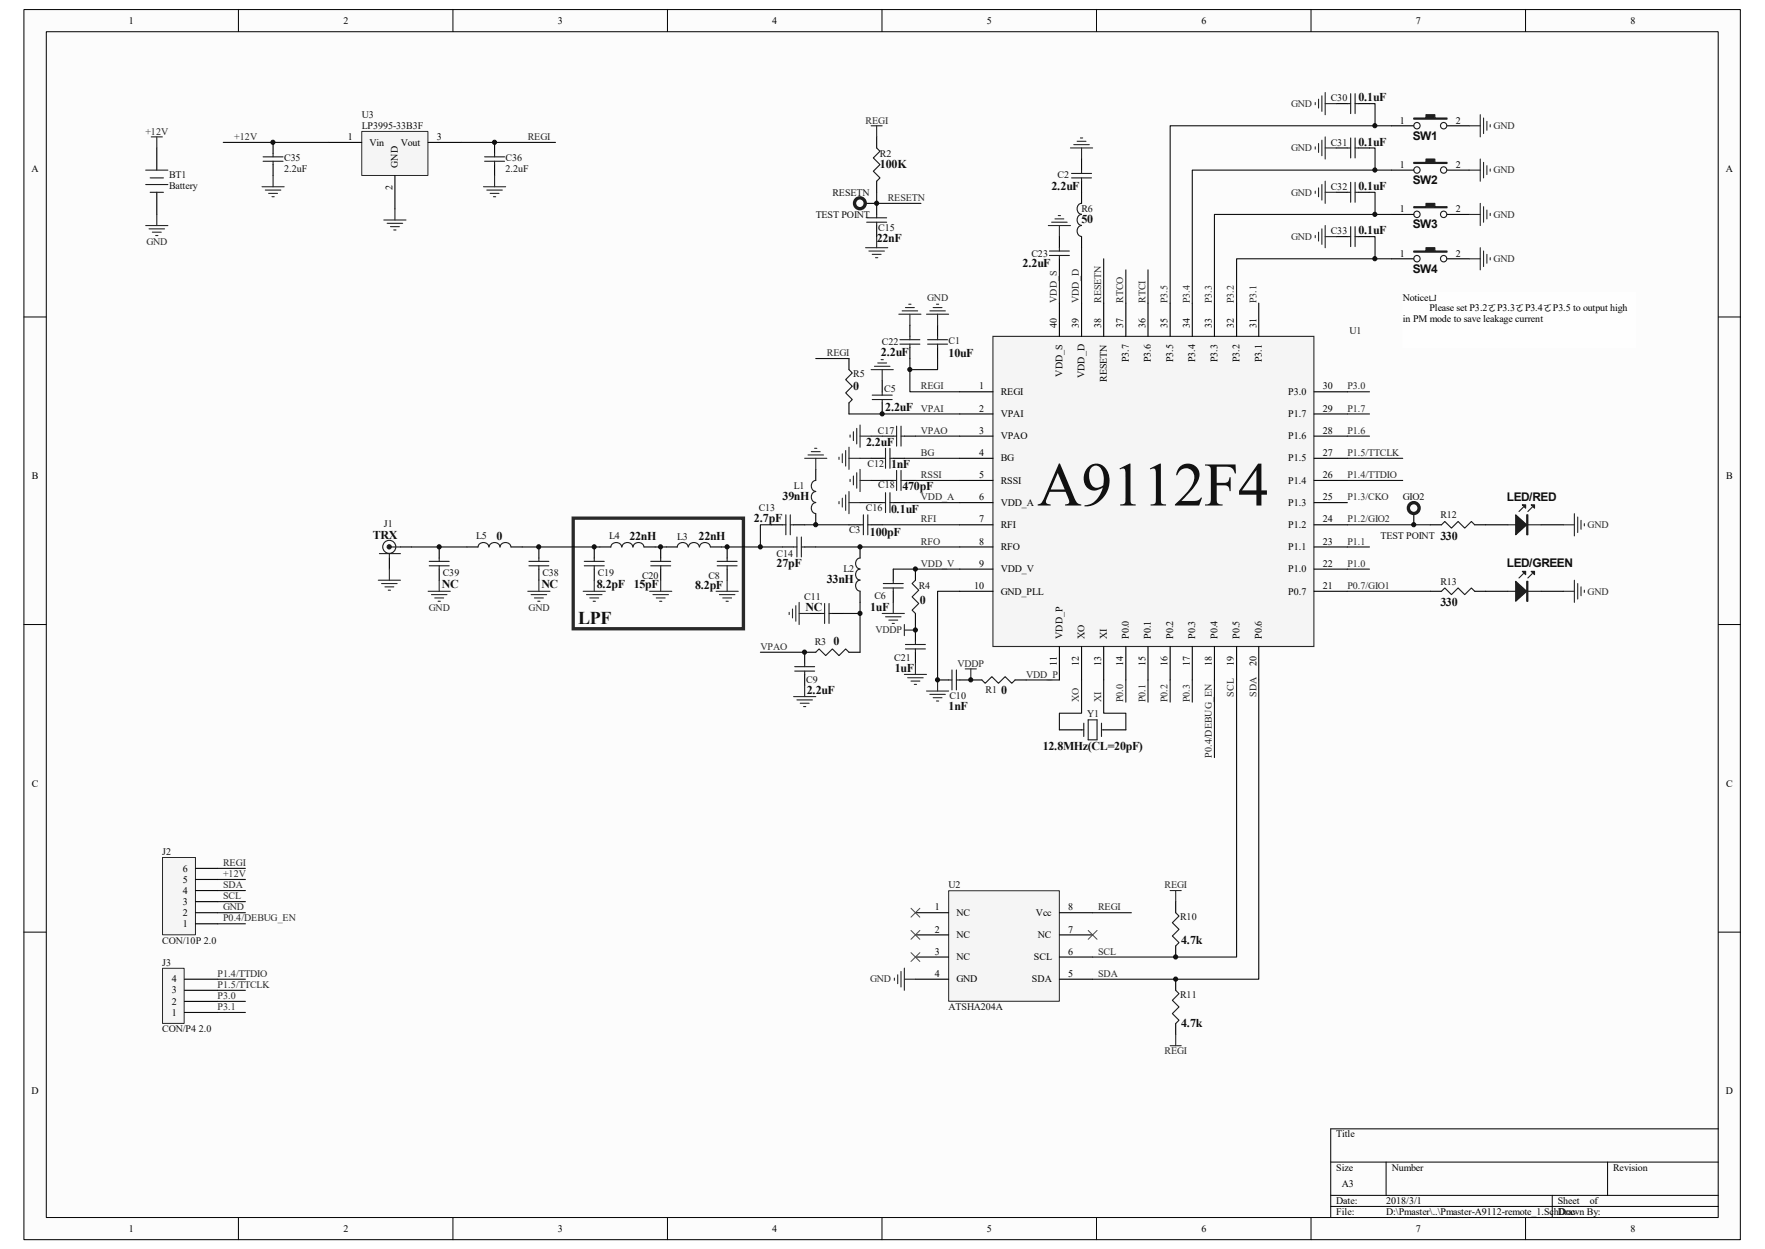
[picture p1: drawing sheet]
<svg xmlns="http://www.w3.org/2000/svg" width="297mm" height="210mm" viewBox="0 0 297 210" stroke-linecap="round" stroke-linejoin="round" font-family="sans-serif">
<path d="M4.1 1.7h288.8v206.7h-288.8z" fill="#fcfcfc"/>
<path d="M4 1.6h288.9v206.8h-288.9z" fill="none" stroke="#000" stroke-width=".17"/>
<path d="M7.8 5.4h281.3v199.3h-281.3z" fill="#fcfcfc"/>
<g fill="none" stroke="#000" stroke-width=".17">
<path d="M7.8 5.3h281.3v199.4h-281.3zM40.1 1.6v3.7M76.2 1.6v3.7M112.3 1.6v3.7M148.4 1.6v3.7M184.5 1.6v3.7M220.6 1.6v3.7M256.7 1.6v3.7M4 53.3h3.7M289.2 53.3h3.7M4 105h3.7M289.2 105h3.7"/>
<path d="M4 156.7h3.7M289.2 156.7h3.7M223.9 195.4h65.3M233.3 195.4v5.6M270.5 195.4v5.6M289.2 189.8h-65.3v14.9M40.1 204.7v3.7M76.2 204.7v3.7M112.3 204.7v3.7M148.4 204.7v3.7M184.5 204.7v3.7M220.6 204.7v3.7"/>
<path d="M223.9 201h65.3M223.9 202.9h65.3M256.7 204.7v3.7M261.2 201v3.7"/>
</g>
<path d="M96.5 87.1h28.6v18.6h-28.6z" fill="none" stroke="#262626" stroke-width=".56"/>
<g fill="none" stroke="#000" stroke-width=".19">
<path d="M147.5 23v1.9M147.5 30.5v1.8M147.5 34.2v1.9M147.5 37.9v1.9M178.3 39.8v1.9M182 26.7v1.9M182 30.5v3.7M182 39.8v1.9M153.1 54.7v1.9M153.1 58.4v1.9M157.8 54.7v1.9M157.8 58.4v1.9"/>
<path d="M178.3 43.5v1.9M137.3 78.9v1.9M142.9 60.3v1.9M142.9 67.7v1.9M146.6 77.1h1.9M148.5 64v1.9M148.5 67.7v1.9M148.5 73.3h1.8M150.3 77.1h1.9M152.2 73.3h1.8M65.5 93.8v1.9M67.4 92h1.8"/>
<path d="M100 92v1.8M100 95.7v1.9M100.9 92h1.9M108.4 92h1.8M111.2 92v1.8M111.2 95.7v1.9M112.1 92h1.9M119.6 92h1.8M122.4 92v1.8M122.4 95.7v1.9M129.8 88.2h1.9M131.7 92h1.8"/>
<path d="M133.5 88.2h1.9M135.4 92h1.9M137.3 86.4v1.8M142.9 88.2h1.8M144.7 92v1.8M144.7 99.4v1.9M146.6 88.2h1.9M146.6 84.5h1.9M148.5 80.8h1.8M150.3 95.7v1.9M150.3 99.4v1.9M150.3 84.5h1.9"/>
<path d="M152.2 80.8h1.8M154 95.7v1.9M135.4 113.4v1.9M136.3 103.2h1.9M137.3 109.7h-1.9v1.8M140.1 103.2h1.8M142.9 109.7h1.8M154 103.2v1.8M154 105.9v1.9M154 109.7v1.8M157.8 114.3h1.8M161.5 114.3h3.7"/>
<path d="M170.8 114.3h1.9M178.3 122.7h3.7M185.7 122.7h3.8"/>
</g>
<g fill="none" stroke="#1c1c1c" stroke-width=".19">
<path d="M145.8 37.4h3.4M145.8 36.6h3.4M147.5 24.9l.6 .5-1.1 1.2 1.1 1.1-1.1 1.1 1.1 1.1-.6 .6M147.5 36.1v.5M147.5 37.4v.5M180.3 29.9h3.4M180.3 29.2h3.4M182 28.6v.6M182 29.9v.6M182 36.1a.95 .95 0 0 0-.7 .9 .95 .95 0 0 0 .7 .9 .93 .93 0 0 0-.7 .9 .93 .93 0 0 0 .7 1M182 34.2a.93 .93 0 0 0-.7 .9 .93 .93 0 0 0 .7 .9M151.4 57.1h3.4"/>
<path d="M151.4 57.9h3.4M153.1 56.6v.5M153.1 57.9v.5M156.1 57.1h3.4M156.1 57.9h3.4M157.8 56.6v.5M157.8 57.9v.5M176.6 43h3.4M176.6 42.2h3.4M178.3 41.7v.5M178.3 43v.5M142.9 62.2l.5 .5-1.1 1.1 1.1 1.1-1.1 1.2 1.1 1.1-.5 .5"/>
<path d="M146.8 66.4h3.3M146.8 67.2h3.3M148.5 77.1h.5M148.5 65.9v.5M148.5 67.2v.5M149 75.4v3.3M149.8 75.4v3.3M149.8 77.1h.5M150.3 73.3h.6M150.9 71.7v3.3M150.9 79.1v3.4M151.6 71.7v3.3"/>
<path d="M151.6 79.1v3.4M151.6 73.3h.6M63.8 93.1h3.6M65.5 92h1.9M65.5 93.1v.7M98.3 95.1h3.4M98.3 94.4h3.4M100 93.8v.6M100 95.1v.6M102.8 92a.92 .92 0 0 1 .9-.8 .92 .92 0 0 1 .9 .8M104.7 92a.92 .92 0 0 1 .9-.8 .92 .92 0 0 1 .9 .8M106.5 92a.92 .92 0 0 1 .9-.8 .92 .92 0 0 1 .9 .8"/>
<path d="M109.5 95.1h3.4M109.5 94.4h3.4M111.2 93.8v.6M111.2 95.1v.6M114 92a.92 .92 0 0 1 .9-.8 .92 .92 0 0 1 .9 .8M115.9 92a.92 .92 0 0 1 .9-.8 .92 .92 0 0 1 .9 .8M117.7 92a.92 .92 0 0 1 .9-.8 .92 .92 0 0 1 .9 .8M120.7 95.1h3.3M120.7 94.4h3.3M122.4 93.8v.6M122.4 95.1v.6M131.7 88.2h.5"/>
<path d="M132.2 86.6v3.3M133 88.2h.5M133 86.6v3.3M133.5 92h.6M134.1 90.3v3.3M134.9 92h.5M134.9 90.3v3.3M137.3 84.5a.93 .93 0 0 0-.8 .9 .93 .93 0 0 0 .8 .9M137.3 82.7a.93 .93 0 0 0-.8 .9 .93 .93 0 0 0 .8 .9M137.3 80.8a.93 .93 0 0 0-.8 .9 .93 .93 0 0 0 .8 .9M144.7 88.2h.6M144.7 97.6a.93 .93 0 0 0-.7 .9 .93 .93 0 0 0 .7 .9"/>
<path d="M144.7 95.7a.93 .93 0 0 0-.7 .9 .93 .93 0 0 0 .7 .9M144.7 93.8a.93 .93 0 0 0-.7 .9 .93 .93 0 0 0 .7 1M145.3 86.6v3.3M146 88.2h.6M146 86.6v3.3M148.5 84.5h.5M148.6 98.9h3.4M148.6 98.1h3.4M149 82.8v3.4M149.8 84.5h.5M149.8 82.8v3.4M150.3 97.6v.5"/>
<path d="M150.3 98.9v.5M150.3 80.8h.6M151.6 80.8h.6M154 97.6l-.5 .5 1.1 1.1-1.1 1.2 1.1 1.1-1.1 1.1 .5 .6M133.7 112.8h3.4M133.7 112.1h3.4M135.4 111.5v.6M135.4 112.8v.6M137.3 109.7l.5-.6 1.2 1.1 1.1-1.1 1.1 1.1 1.1-1.1 .6 .6M138.2 103.2h.6M138.8 101.5v3.3M139.5 103.2h.6"/>
<path d="M139.5 101.5v3.3M152.4 108.4h3.3M152.4 109.1h3.3M154 107.8v.6M154 109.1v.6M159.6 114.3h.6M160.2 112.7v3.3M160.9 114.3h.6M160.9 112.7v3.3M165.2 114.3l.6 .6 1.1-1.1 1.1 1.1 1.1-1.1 1.2 1.1 .5-.6M182 122.7h.4M182.4 121.6v2.2"/>
<path d="M183.1 121h1.5v3.4h-1.5zM185.4 121.6v2.2M185.4 122.7h.3"/>
<circle cx="65.5" cy="92" r="1.1"/>
</g>
<g fill="none" stroke="#262626" stroke-width=".19">
<path d="M146.6 21.2h1.9M147.5 21.2v1.8M147.5 39.8v1.9M176.4 37.9h3.7M177 37.4h2.6M177.5 36.8h1.5M178.1 36.2h.4M178.3 37.9v1.9M180.1 24.9h3.8M180.7 24.3h2.6M181.3 23.8h1.4M181.8 23.2h.4"/>
<path d="M182 24.9v1.8M145.7 41.7h3.7M146.2 42.2h2.6M146.8 42.8h1.5M147.3 43.3h.4M151.3 52.8h3.7M151.8 52.3h2.6M152.4 51.7h1.5M152.9 51.2h.4M153.1 52.8v1.9M135.4 77.1h3.7M136 76.5h2.6"/>
<path d="M136.5 75.9h1.5M137.1 75.4h.4M137.3 77.1v1.8M141.2 76.9v.3M141.7 76.3v1.5M142.3 75.8v2.6M142.9 77.1h1.8M142.9 75.2v3.7M143 73.1v.4M143.6 72.6v1.5M144.2 72v2.6M144.2 79.5v2.6"/>
<path d="M144.7 71.5v3.7M144.7 78.9v3.8M144.7 73.3h1.9M146.6 62.2h3.7M147.2 61.6h2.6M147.7 61h1.5M148.3 60.5h.3M148.5 62.2v1.8M63.7 97.6h3.7M64.2 98.1h2.6M64.8 98.7h1.5M65.3 99.2h.4"/>
<path d="M65.5 95.7v1.9M98.1 99.4h3.8M98.7 100h2.6M100 97.6v1.8M109.3 99.4h3.7M109.9 100h2.6M111.2 97.6v1.8M120.5 99.4h3.7M121.1 100h2.6M122.4 97.6v1.8M141.2 84.3v.4M141.7 83.8v1.5"/>
<path d="M142.3 83.2v2.6M142.9 82.7v3.7M142.9 84.5h1.8M143 80.6v.4M143.6 80v1.5M144.7 80.8h1.9M99.3 100.5h1.4M99.8 101.1h.4M110.4 100.5h1.5M111 101.1h.4M121.6 100.5h1.5M122.2 101.1h.3"/>
<path d="M132.8 103v.3M133.4 102.4v1.5M133.5 117.1h3.8M133.9 101.8v2.7M134.1 117.7h2.6M134.5 101.3v3.7M134.5 103.2h1.8M134.7 118.2h1.5M135.2 118.8h.4M135.4 115.3v1.8M148.5 103.2h3.7M149 103.7h2.6"/>
<path d="M149.6 104.3h1.5M150.1 104.8h.4M150.3 101.3v1.9M152.2 113.4h3.7M152.2 105v1.9M152.2 105.9h1.8M152.7 114h2.7M153.3 114.5h1.5M153.9 115.1h.3M154 111.5v1.9M155.9 116.2h3.7M156.5 116.8h2.6"/>
<path d="M157 117.3h1.5M157.6 117.9h.4M157.8 114.3v1.9M162.4 112.5h1.9M163.4 112.5v1.8"/>
</g>
<circle cx="65.5" cy="92" r=".35" fill="#1c1c1c" stroke="#1c1c1c" stroke-width=".19"/>
<g fill="none" stroke="#0e0e0e" stroke-width=".19">
<path d="M147.5 32.3v1.9h7.5M178.3 45.4v5.6M182 41.7v9.3M185.7 43.5v7.5M189.5 45.4v5.6M193.2 45.4v5.6M137.3 60.3h5.6M144.7 77.1h1.9M146.6 73.3h1.9M152.2 77.1h9.3M153.1 60.3v5.6h8.4M154 73.3h7.5"/>
<path d="M226.7 77.1h9.3M226.7 65.9h3.8M226.7 69.6h3.8M226.7 73.3h3.8M110.2 92h1.9M121.4 92h10.3M129.8 88.2h-1.8v3.8M135.4 88.2h7.5M137.3 92h24.2M144.7 84.5h1.9M146.6 80.8h1.9M148.5 88.2h13"/>
<path d="M150.3 95.7h11.2M152.2 84.5h9.3M154 80.8h7.5M161.5 99.4h-3.7v14.9M226.7 80.8h9.3M226.7 92h3.8M226.7 95.7h3.8M128 109.7h7.4M141.9 103.2h2.8M144.7 101.3v8.4M154 105v.9M172.7 114.3h5.6"/>
<path d="M182 114.3v5.6h-3.7v2.8M185.7 114.3v5.6h3.8v2.8M189.5 114.3v3.8M193.2 114.3v3.8M196.9 114.3v3.8M200.6 114.3v3.8M204.4 114.3v13.1"/>
</g>
<path d="M167.1 56.6h54v52.1h-54z" fill-rule="evenodd" fill="#f5f5f5" stroke="#262626" stroke-width=".19"/>
<g fill="none" stroke="#000" stroke-width=".19">
<path d="M178.3 51v5.6M182 51v5.6M185.7 51v5.6M189.5 51v5.6M193.2 51v5.6M196.9 51v5.6M200.6 51v5.6M204.4 51v5.6M208.1 51v5.6M211.8 51v5.6M161.5 73.3h5.6M161.5 77.1h5.6"/>
<path d="M161.5 69.6h5.6M161.5 65.9h5.6M221.1 73.3h5.6M221.1 77.1h5.6M221.1 69.6h5.6M221.1 65.9h5.6M161.5 80.8h5.6M161.5 88.2h5.6M161.5 92h5.6M161.5 95.7h5.6M161.5 99.4h5.6M161.5 84.5h5.6"/>
<path d="M221.1 80.8h5.6M221.1 88.2h5.6M221.1 92h5.6M221.1 95.7h5.6M221.1 99.4h5.6M221.1 84.5h5.6M178.3 108.7v5.6M182 108.7v5.6M185.7 108.7v5.6M189.5 108.7v5.6M193.2 108.7v5.6M196.9 108.7v5.6"/>
<path d="M200.6 108.7v5.6M204.4 108.7v5.6M208.1 108.7v5.6M211.8 108.7v5.6"/>
</g>
<path d="M159.7 149.8h18.6v18.6h-18.6z" fill="#f5f5f5"/>
<path d="M159.6 149.8h18.7v18.6h-18.7z" fill="none" stroke="#262626" stroke-width=".17"/>
<g fill="none" stroke="#000" stroke-width=".19">
<path d="M224.9 17.4h1.8M228.6 17.4h1.9M224.9 24.9h1.8M224.9 32.3h1.8M224.9 39.8h1.8M228.6 24.9h1.9M228.6 32.3h1.9M228.6 39.8h1.9M234.2 21.2h3.7M234.2 28.6h3.7M234.2 36.1h3.7M243.5 21.2h3.7"/>
<path d="M243.5 28.6h3.7M243.5 36.1h3.7M234.2 43.5h3.7M243.5 43.5h3.7M240.7 99.4h1.9M248.2 99.4h1.8M154 153.5h5.6M154 157.2h5.6M178.3 153.5h5.6M178.3 157.2h5.6M197.8 151.6v1.9M197.8 159.1v1.8"/>
<path d="M154 160.9h5.6M154 164.7h5.6M178.3 160.9h5.6M178.3 164.7h5.6M197.8 164.7v1.8M197.8 172.1v1.9"/>
</g>
<g fill="none" stroke="#262626" stroke-width=".19">
<path d="M221.3 17.2v.4M221.9 16.7v1.5M222.4 16.1v2.6M223 15.6v3.7M223 17.4h1.9M249.1 19.3v3.7M249.7 19.8v2.7M221.3 24.7v.4M221.3 32.1v.4M221.3 39.6v.4M221.9 24.1v1.5M221.9 31.6v1.5"/>
<path d="M221.9 39v1.5M222.4 23.6v2.6M222.4 31v2.6M222.4 38.5v2.6M223 23v3.7M223 30.5v3.7M223 37.9v3.8M223 24.9h1.9M223 32.3h1.9M223 39.8h1.9M247.2 21.2h1.9M247.2 28.6h1.9"/>
<path d="M247.2 36.1h1.9M249.1 26.7v3.8M249.1 34.2v3.7M249.7 27.3v2.6M249.7 34.8v2.6M250.2 20.4v1.5M250.2 27.9v1.5M250.2 35.3v1.5M250.8 21v.3M250.8 28.4v.4M250.8 35.9v.3M155.9 52.8h3.7"/>
<path d="M156.5 52.3h2.6M157 51.7h1.5M157.6 51.2h.4M157.8 52.8v1.9M247.2 43.5h1.9M249.1 41.7v3.7M249.7 42.2v2.6M250.2 42.8v1.5M250.8 43.3v.4M263.1 99.4h1.8M264.9 97.6v3.7M265.5 98.1v2.6"/>
<path d="M266.1 98.7v1.5M266.6 99.2v.4M196.9 149.7h1.9M197.8 149.7v1.9M150.5 164.5v.3M151.1 163.9v1.5M151.6 163.3v2.7M152.2 162.8v3.7M152.2 164.7h1.8M196.9 175.8h1.9M197.8 174v1.8"/>
</g>
<path d="M153.3 152.7l1.5 1.5M153.3 156.5l1.5 1.4M154.8 152.7l-1.5 1.5M154.8 156.5l-1.5 1.4M183.1 156.5l1.5 1.4M184.6 156.5l-1.5 1.4M153.3 160.2l1.5 1.5M154.8 160.2l-1.5 1.5" fill="none" stroke="#4c4c4c" stroke-width=".17"/>
<g fill="none" stroke="#0e0e0e" stroke-width=".19">
<path d="M230.5 17.4h.9v3.8M230.5 24.9h.9v3.7M230.5 32.3h.9v3.8M230.5 39.8h.9v3.7M234.2 21.2h-37.3v29.8M234.2 28.6h-33.6v22.4M234.2 36.1h-29.8v14.9M234.2 43.5h-26.1v7.5M157.8 60.3v1.9h-4.7M226.7 99.4h14M208.1 114.3v46.6h-24.2M211.8 114.3v50.4h-27.9"/>
<path d="M183.9 153.5h6.5"/>
</g>
<g fill="none" stroke="#1c1c1c" stroke-width=".19">
<path d="M226.7 17.4h.6M227.3 15.7v3.4M228 17.4h.6M228 15.7v3.4M226.7 24.9h.6M226.7 32.3h.6M226.7 39.8h.6M227.3 23.2v3.4M227.3 30.7v3.3M227.3 38.1v3.4M228 23.2v3.4M228 30.7v3.3"/>
<path d="M228 38.1v3.4M228 24.9h.6M228 32.3h.6M228 39.8h.6M242.6 99.4l.5-.5 1.1 1.1 1.2-1.1 1.1 1.1 1.1-1.1 .6 .5M197.8 153.5l.6 .5-1.1 1.1 1.1 1.2-1.1 1.1 1.1 1.1-.6 .6M197.8 166.5l.6 .6-1.1 1.1 1.1 1.1-1.1 1.1 1.1 1.1-.6 .6"/>
<circle cx="238.4" cy="36" r=".54"/>
<circle cx="238.4" cy="21.1" r=".54"/>
<circle cx="238.4" cy="28.6" r=".54"/>
<circle cx="242.9" cy="21.1" r=".54"/>
<circle cx="242.9" cy="28.6" r=".54"/>
<circle cx="242.9" cy="36" r=".54"/>
<circle cx="238.4" cy="43.5" r=".54"/>
<circle cx="242.9" cy="43.5" r=".54"/>
</g>
<g fill="#1c1c1c" stroke="#1c1c1c" stroke-width=".19">
<path d="M237.9 19.8h2.1v-.5h1.5v.5h2v.2h-5.6z" fill-rule="evenodd"/>
<path d="M237.9 27.3h2.1v-.6h1.5v.6h2v.2h-5.6z" fill-rule="evenodd"/>
<path d="M237.9 34.8h2.1v-.6h1.5v.6h2v.1h-5.6z" fill-rule="evenodd"/>
<path d="M237.9 42.2h2.1v-.5h1.5v.5h2v.2h-5.6z" fill-rule="evenodd"/>
</g>
<path d="M236.1 49.1h39.1v9.3h-39.1z" fill="#fefefe"/>
<path d="M236.1 49.1h39.1v9.3h-39.1z" fill="none" stroke="#fefefe" stroke-width=".17"/>
<path d="M46 23.9v1.9M46 27.7v1.8M240.7 88.2h1.9M248.2 88.2h1.8" fill="none" stroke="#000" stroke-width=".19"/>
<path d="M44.3 26.4h3.3M44.3 27.1h3.3M46 25.8v.6M46 27.1v.6M242.6 88.2l.5-.5 1.1 1.1 1.2-1.1 1.1 1.1 1.1-1.1 .6 .5" fill="none" stroke="#1c1c1c" stroke-width=".19"/>
<path d="M44.1 31.4h3.7M44.6 32h2.7M45.2 32.5h1.5M45.8 33.1h.3M46 29.5v1.9" fill="none" stroke="#262626" stroke-width=".19"/>
<path d="M60.9 22.1h11.1v7.4h-11.1z" fill="#f5f5f5"/>
<path d="M60.9 22.1h11.1v7.4h-11.1z" fill="none" stroke="#262626" stroke-width=".17"/>
<path d="M26.4 24.9v3.7M26.4 32.3v3.8M55.3 23.9h5.6M66.5 29.5v5.6M72 23.9h5.6M83.2 23.9v1.9M83.2 27.7v1.8M250 88.2h3.8M250 99.4h3.8M259.3 88.2h3.8M259.3 99.4h3.8" fill="none" stroke="#000" stroke-width=".19"/>
<g fill="none" stroke="#262626" stroke-width=".19">
<path d="M24.5 37.9h3.7M25.1 38.5h2.6M25.5 23h1.8M25.6 39h1.5M26.2 39.6h.4M26.4 23v1.9M26.4 36.1v1.8M64.6 37h3.7M65.1 37.6h2.7M65.7 38.1h1.5M66.3 38.7h.3M66.5 35.1v1.9"/>
<path d="M81.4 31.4h3.7M81.9 32h2.6M82.5 32.5h1.5M83 33.1h.4M83.2 29.5v1.9M263.1 88.2h1.8M264.9 86.4v3.7M265.5 86.9v2.6M266.1 87.5v1.5M266.6 88.1v.3"/>
</g>
<g fill="none" stroke="#1c1c1c" stroke-width=".19">
<path d="M24.5 31h3.7M24.5 28.6h3.7M25.3 29.9h2.2M25.3 32.3h2.2M81.5 27.1h3.4M81.5 26.4h3.4M83.2 25.8v.6M83.2 27.1v.6M253.8 88.2h5.5M253.8 99.4h5.5M256.4 85.3l-.8 .7M256.4 96.4l-.8 .8"/>
<path d="M257.9 85.3l-.8 .7M257.9 96.4l-.8 .8"/>
</g>
<path d="M37.6 23.9h17.7M77.6 23.9h15.9M142.9 69.6h18.6M226.7 88.2h14" fill="none" stroke="#0e0e0e" stroke-width=".19"/>
<g fill="#1c1c1c" stroke="#1c1c1c" stroke-width=".19">
<path d="M255.1 86.6l1.8 1.6-1.8 1.7z"/>
<path d="M257.7 84.9h.5v.5z"/>
<path d="M256.2 84.9h.5v.5z"/>
<path d="M255.1 97.7l1.8 1.7-1.8 1.7z"/>
<path d="M257.7 96.1h.5v.5z"/>
<path d="M256.2 96.1h.5v.5z"/>
<path d="M256.9 86.6h.2v3.3h-.2z" fill-rule="evenodd"/>
<path d="M256.9 97.7h.2v3.4h-.2z" fill-rule="evenodd"/>
</g>
<path d="M27.4 162.9h3.6v9.2h-3.6z" fill="#f5f5f5"/>
<path d="M27.3 162.8h3.7v9.3h-3.7z" fill="none" stroke="#262626" stroke-width=".17"/>
<path d="M31 170.2h5.6M31 168.4h5.6M31 166.5h5.6M31 164.7h5.6" fill="none" stroke="#000" stroke-width=".19"/>
<path d="M27.4 144.2h5.5v13h-5.5z" fill="#f5f5f5"/>
<path d="M27.3 144.2h5.6v13h-5.6z" fill="none" stroke="#262626" stroke-width=".17"/>
<g fill="none" stroke="#000" stroke-width=".19">
<path d="M145.7 34.2h1.8M73.9 92v1.8M73.9 95.7v1.9M78.6 92h1.8M86 92h1.9M90.7 92v1.8M90.7 95.7v1.9M237.9 86.4v1.8M32.9 155.3h3.7M32.9 153.5h3.7M32.9 151.6h3.7M32.9 149.7h3.7"/>
<path d="M32.9 147.9h3.7M32.9 146h3.7"/>
</g>
<path d="M69.2 92h9.4M87.9 92h13M36.6 146h4.7M36.6 147.9h4.7M36.6 149.7h4.7M36.6 151.6h4.7M36.6 153.5h4.7M36.6 155.3h4.7M36.6 164.7h4.7M36.6 166.5h4.7M36.6 168.4h4.7M36.6 170.2h4.7" fill="none" stroke="#0e0e0e" stroke-width=".19"/>
<g fill="none" stroke="#1c1c1c" stroke-width=".56">
<circle cx="144.7" cy="34.2" r=".91"/>
<circle cx="237.9" cy="85.4" r=".91"/>
</g>
<path d="M72.2 95.1h3.4M72.2 94.4h3.4M73.9 93.8v.6M73.9 95.1v.6M80.5 92a.92 .92 0 0 1 .9-.8 .92 .92 0 0 1 .9 .8M82.3 92a.95 .95 0 0 1 .9-.8 .95 .95 0 0 1 1 .8 .92 .92 0 0 1 .9-.8 .92 .92 0 0 1 .9 .8M89 95.1h3.4M89 94.4h3.4M90.7 93.8v.6M90.7 95.1v.6" fill="none" stroke="#1c1c1c" stroke-width=".19"/>
<path d="M72 99.4h3.8M72.6 100h2.6M73.9 97.6v1.8M88.8 99.4h3.7M89.4 100h2.6M90.7 97.6v1.8M73.2 100.5h1.5M73.7 101.1h.4M89.9 100.5h1.5M90.5 101.1h.4" fill="none" stroke="#262626" stroke-width=".19"/>
<g fill="#0e0e0e" stroke="#0e0e0e" stroke-width=".17">
<circle cx="45.9" cy="23.9" r=".35"/>
<circle cx="73.9" cy="92" r=".35"/>
<circle cx="83.2" cy="23.9" r=".35"/>
<circle cx="90.6" cy="92" r=".35"/>
<circle cx="100" cy="92" r=".35"/>
<circle cx="111.1" cy="92" r=".35"/>
<circle cx="122.4" cy="92" r=".35"/>
<circle cx="127.9" cy="92" r=".35"/>
<circle cx="135.4" cy="109.7" r=".35"/>
<circle cx="137.3" cy="88.2" r=".35"/>
<circle cx="144.7" cy="103.1" r=".35"/>
<circle cx="144.7" cy="92" r=".35"/>
<circle cx="147.5" cy="34.2" r=".35"/>
<circle cx="148.4" cy="69.6" r=".35"/>
<circle cx="153.1" cy="62.1" r=".35"/>
<circle cx="154" cy="105.9" r=".35"/>
<circle cx="154" cy="95.7" r=".35"/>
<circle cx="157.8" cy="114.3" r=".35"/>
<circle cx="163.4" cy="114.3" r=".35"/>
<circle cx="197.8" cy="164.6" r=".35"/>
<circle cx="197.8" cy="160.9" r=".35"/>
<circle cx="231.4" cy="43.5" r=".35"/>
<circle cx="231.4" cy="36" r=".35"/>
<circle cx="231.4" cy="28.6" r=".35"/>
<circle cx="231.4" cy="21.1" r=".35"/>
<circle cx="237.9" cy="88.2" r=".35"/>
</g>
<text font-size="10.4" fill="#0e0e0e" x="174.5" y="85">A9112F4</text>
<text font-size="3" fill="#0e0e0e" x="97.3" y="104.9">LPF</text>
<g font-size="2" fill="#0e0e0e">
<text x="228.6" y="17">0.1uF</text>
<text x="237.7" y="23.5">SW1</text>
<text x="148.1" y="28.2">100K</text>
<text x="228.6" y="24.5">0.1uF</text>
<text x="177" y="31.9">2.2uF</text>
<text x="228.6" y="31.9">0.1uF</text>
<text x="237.7" y="30.9">SW2</text>
<text x="147.5" y="40.6">22nF</text>
<text x="182" y="37.5">50</text>
<text x="228.6" y="39.4">0.1uF</text>
<text x="237.7" y="38.4">SW3</text>
<text x="172.1" y="44.9">2.2uF</text>
<text x="237.7" y="45.8">SW4</text>
<text x="148.3" y="59.9">2.2uF</text>
<text x="143.6" y="65.7">0</text>
<text x="159.6" y="60.1">10uF</text>
<text x="149" y="69.2">2.2uF</text>
<text x="145.8" y="74.9">2.2uF</text>
<text x="149.9" y="78.7">1nF</text>
<text x="151.8" y="82.4">470pF</text>
<text x="126.9" y="87.7">2.7pF</text>
<text x="131.7" y="84.1">39nH</text>
<text x="149.9" y="86.2">0.1uF</text>
<text x="253.6" y="84.2">LED/RED</text>
<text x="62.7" y="90.6">TRX</text>
<text x="83.6" y="90.8">0</text>
<text x="105.9" y="90.8">22nH</text>
<text x="117.6" y="90.8">22nH</text>
<text x="130.7" y="95.4">27pF</text>
<text x="146.4" y="90.1">100pF</text>
<text x="242.4" y="90.8">330</text>
<text x="253.6" y="95.4">LED/GREEN</text>
<text x="74.3" y="98.9">NC</text>
<text x="91.1" y="98.9">NC</text>
<text x="100.4" y="98.9">8.2pF</text>
<text x="106.6" y="98.9">15pF</text>
<text x="117" y="99">8.2pF</text>
<text x="139.1" y="98.1">33nH</text>
<text x="154.8" y="101.6">0</text>
<text x="242.4" y="102">330</text>
<text x="135.6" y="102.7">NC</text>
<text x="146.4" y="102.7">1uF</text>
<text x="140.3" y="108.5">0</text>
<text x="150.6" y="113.1">1uF</text>
<text x="135.8" y="116.6">2.2uF</text>
<text x="159.6" y="119.4">1nF</text>
<text x="168.5" y="116.6">0</text>
<text x="175.5" y="126">12.8MHz(CL=20pF)</text>
<text x="198.8" y="158.7">4.7k</text>
<text x="198.8" y="172.6">4.7k</text>
</g>
<g font-size="1.7">
<text x="21.7" y="4">1</text>
<text x="57.8" y="4">2</text>
<text x="93.9" y="4">3</text>
<text x="130" y="4">4</text>
<text x="166.1" y="4">5</text>
<text x="202.2" y="4">6</text>
<text x="238.3" y="4">7</text>
<text x="274.4" y="4">8</text>
<text x="58.5" y="23.6">1</text>
<text x="73.5" y="23.6">3</text>
<text x="235.6" y="20.8">1</text>
<text x="245" y="20.8">2</text>
<text x="5.3" y="28.9">A</text>
<text x="62.2" y="24.5">Vin</text>
<text x="67" y="28.2" transform="rotate(-90 67 28.2)">GND</text>
<text x="67.4" y="24.5">Vout</text>
<text x="235.6" y="28.2">1</text>
<text x="245" y="28.2">2</text>
<text x="290.4" y="28.9">A</text>
<text x="66" y="31.9" transform="rotate(-90 66 31.9)">2</text>
<text x="235.6" y="35.7">1</text>
<text x="245" y="35.7">2</text>
<text x="235.6" y="43.1">1</text>
<text x="245" y="43.1">2</text>
<text x="236.1" y="50.5">Noticeㄩ</text>
<text x="240.6" y="52.4">Please set P3.2ㄛP3.3ㄛP3.4ㄛP3.5 to output high</text>
<text x="177.8" y="55.1" transform="rotate(-90 177.8 55.1)">40</text>
<text x="181.6" y="55.1" transform="rotate(-90 181.6 55.1)">39</text>
<text x="185.3" y="55.1" transform="rotate(-90 185.3 55.1)">38</text>
<text x="189" y="55.1" transform="rotate(-90 189 55.1)">37</text>
<text x="192.7" y="55.1" transform="rotate(-90 192.7 55.1)">36</text>
<text x="196.5" y="55.1" transform="rotate(-90 196.5 55.1)">35</text>
<text x="200.2" y="55.1" transform="rotate(-90 200.2 55.1)">34</text>
<text x="203.9" y="55.1" transform="rotate(-90 203.9 55.1)">33</text>
<text x="207.6" y="55.1" transform="rotate(-90 207.6 55.1)">32</text>
<text x="211.4" y="55.1" transform="rotate(-90 211.4 55.1)">31</text>
<text x="236.1" y="54.2">in PM mode to save leakage current</text>
<text x="164.8" y="65.5">1</text>
<text x="178.8" y="63.3" transform="rotate(-90 178.8 63.3)">VDD_S</text>
<text x="182.5" y="63.6" transform="rotate(-90 182.5 63.6)">VDD_D</text>
<text x="186.2" y="64.2" transform="rotate(-90 186.2 64.2)">RESETN</text>
<text x="190" y="60.9" transform="rotate(-90 190 60.9)">P3.7</text>
<text x="193.7" y="60.9" transform="rotate(-90 193.7 60.9)">P3.6</text>
<text x="197.4" y="60.9" transform="rotate(-90 197.4 60.9)">P3.5</text>
<text x="201.1" y="60.9" transform="rotate(-90 201.1 60.9)">P3.4</text>
<text x="204.9" y="60.9" transform="rotate(-90 204.9 60.9)">P3.3</text>
<text x="208.6" y="60.9" transform="rotate(-90 208.6 60.9)">P3.2</text>
<text x="212.3" y="60.9" transform="rotate(-90 212.3 60.9)">P3.1</text>
<text x="222.6" y="65.5">30</text>
<text x="164.8" y="69.2">2</text>
<text x="168.4" y="66.4">REGI</text>
<text x="168.4" y="70.1">VPAI</text>
<text x="216.8" y="70.1">P1.7</text>
<text x="216.8" y="66.4">P3.0</text>
<text x="222.6" y="69.2">29</text>
<text x="164.8" y="72.9">3</text>
<text x="164.8" y="76.7">4</text>
<text x="168.4" y="73.9">VPAO</text>
<text x="168.4" y="77.6">BG</text>
<text x="216.8" y="77.6">P1.5</text>
<text x="216.8" y="73.9">P1.6</text>
<text x="222.6" y="76.7">27</text>
<text x="222.6" y="72.9">28</text>
<text x="5.3" y="80.6">B</text>
<text x="164.8" y="80.4">5</text>
<text x="168.4" y="81.3">RSSI</text>
<text x="216.8" y="81.3">P1.4</text>
<text x="222.6" y="80.4">26</text>
<text x="290.5" y="80.6">B</text>
<text x="164.8" y="87.8">7</text>
<text x="164.8" y="84.1">6</text>
<text x="168.4" y="88.8">RFI</text>
<text x="168.4" y="85">VDD_A</text>
<text x="216.8" y="88.8">P1.2</text>
<text x="216.8" y="85">P1.3</text>
<text x="222.6" y="87.8">24</text>
<text x="222.6" y="84.1">25</text>
<text x="164.8" y="91.6">8</text>
<text x="164.8" y="95.3">9</text>
<text x="168.4" y="92.5">RFO</text>
<text x="216.8" y="92.5">P1.1</text>
<text x="222.6" y="95.3">22</text>
<text x="222.6" y="91.6">23</text>
<text x="163.9" y="99.1">10</text>
<text x="168.4" y="96.2">VDD_V</text>
<text x="168.4" y="100">GND_PLL</text>
<text x="216.8" y="96.2">P1.0</text>
<text x="216.8" y="100">P0.7</text>
<text x="222.6" y="99.1">21</text>
<text x="178.8" y="107.4" transform="rotate(-90 178.8 107.4)">VDD_P</text>
<text x="182.5" y="107.4" transform="rotate(-90 182.5 107.4)">XO</text>
<text x="186.2" y="107.4" transform="rotate(-90 186.2 107.4)">XI</text>
<text x="190" y="107.4" transform="rotate(-90 190 107.4)">P0.0</text>
<text x="193.7" y="107.4" transform="rotate(-90 193.7 107.4)">P0.1</text>
<text x="197.4" y="107.4" transform="rotate(-90 197.4 107.4)">P0.2</text>
<text x="201.1" y="107.4" transform="rotate(-90 201.1 107.4)">P0.3</text>
<text x="204.9" y="107.4" transform="rotate(-90 204.9 107.4)">P0.4</text>
<text x="208.6" y="107.4" transform="rotate(-90 208.6 107.4)">P0.5</text>
<text x="212.3" y="107.4" transform="rotate(-90 212.3 107.4)">P0.6</text>
<text x="177.8" y="111.9" transform="rotate(-90 177.8 111.9)">11</text>
<text x="181.6" y="111.9" transform="rotate(-90 181.6 111.9)">12</text>
<text x="185.3" y="111.9" transform="rotate(-90 185.3 111.9)">13</text>
<text x="189" y="111.9" transform="rotate(-90 189 111.9)">14</text>
<text x="192.7" y="111.9" transform="rotate(-90 192.7 111.9)">15</text>
<text x="196.5" y="111.9" transform="rotate(-90 196.5 111.9)">16</text>
<text x="200.2" y="111.9" transform="rotate(-90 200.2 111.9)">17</text>
<text x="203.9" y="111.9" transform="rotate(-90 203.9 111.9)">18</text>
<text x="207.6" y="111.9" transform="rotate(-90 207.6 111.9)">19</text>
<text x="211.4" y="111.9" transform="rotate(-90 211.4 111.9)">20</text>
<text x="5.3" y="132.3">C</text>
<text x="290.5" y="132.3">C</text>
<text x="30.8" y="148.4">5</text>
<text x="30.8" y="146.6">6</text>
<text x="30.8" y="155.9">1</text>
<text x="30.8" y="154">2</text>
<text x="30.8" y="152.1">3</text>
<text x="30.8" y="150.3">4</text>
<text x="157.3" y="153.1">1</text>
<text x="161" y="154">NC</text>
<text x="174.3" y="154">Vcc</text>
<text x="179.7" y="153.1">8</text>
<text x="157.3" y="156.8">2</text>
<text x="157.3" y="160.5">3</text>
<text x="161" y="157.7">NC</text>
<text x="161" y="161.5">NC</text>
<text x="174" y="161.5">SCL</text>
<text x="174.7" y="157.7">NC</text>
<text x="179.7" y="160.5">6</text>
<text x="179.7" y="156.8">7</text>
<text x="28.9" y="167">3</text>
<text x="28.9" y="165.2">4</text>
<text x="157.3" y="164.3">4</text>
<text x="161" y="165.2">GND</text>
<text x="173.7" y="165.2">SDA</text>
<text x="179.7" y="164.3">5</text>
<text x="28.9" y="170.8">1</text>
<text x="28.9" y="168.9">2</text>
<text x="5.3" y="184">D</text>
<text x="290.4" y="184">D</text>
<text x="224.9" y="191.3">Title</text>
<text x="224.9" y="196.8">Size</text>
<text x="234.2" y="196.8">Number</text>
<text x="271.4" y="196.8">Revision</text>
<text x="224.9" y="202.4">Date:</text>
<text x="225.8" y="199.6">A3</text>
<text x="233.3" y="202.4">2018/3/1</text>
<text x="262.1" y="202.4">Sheet</text>
<text x="267.5" y="202.4">of</text>
<text x="21.7" y="207.1">1</text>
<text x="57.8" y="207.1">2</text>
<text x="93.9" y="207.1">3</text>
<text x="130" y="207.1">4</text>
<text x="166.1" y="207.1">5</text>
<text x="202.2" y="207.1">6</text>
<text x="224.9" y="204.3">File:</text>
<text x="233.3" y="204.3">D:\Pmaster\..\Pmaster-A9112-remote_1.SchDoc</text>
<text x="238.3" y="207.1">7</text>
<text x="262.1" y="204.3">Drawn By:</text>
<text x="274.4" y="207.1">8</text>
</g>
<g font-size="1.7" fill="#262626">
<text x="217.3" y="17.9">GND</text>
<text x="24.5" y="22.6">+12V</text>
<text x="39.4" y="23.6">+12V</text>
<text x="88.8" y="23.6">REGI</text>
<text x="145.7" y="20.8">REGI</text>
<text x="251.3" y="21.7">GND</text>
<text x="217.3" y="25.4">GND</text>
<text x="251.3" y="29.2">GND</text>
<text x="149.4" y="33.8">RESETN</text>
<text x="217.3" y="32.9">GND</text>
<text x="24.6" y="41.2">GND</text>
<text x="217.3" y="40.3">GND</text>
<text x="251.3" y="36.6">GND</text>
<text x="251.3" y="44.1">GND</text>
<text x="156" y="50.6">GND</text>
<text x="177.8" y="51" transform="rotate(-90 177.8 51)">VDD_S</text>
<text x="181.6" y="51" transform="rotate(-90 181.6 51)">VDD_D</text>
<text x="185.3" y="51" transform="rotate(-90 185.3 51)">RESETN</text>
<text x="189" y="51" transform="rotate(-90 189 51)">RTCO</text>
<text x="192.7" y="51" transform="rotate(-90 192.7 51)">RTCI</text>
<text x="196.5" y="51" transform="rotate(-90 196.5 51)">P3.5</text>
<text x="200.2" y="51" transform="rotate(-90 200.2 51)">P3.4</text>
<text x="203.9" y="51" transform="rotate(-90 203.9 51)">P3.3</text>
<text x="207.6" y="51" transform="rotate(-90 207.6 51)">P3.2</text>
<text x="211.4" y="51" transform="rotate(-90 211.4 51)">P3.1</text>
<text x="139.1" y="59.9">REGI</text>
<text x="155" y="65.5">REGI</text>
<text x="226.7" y="65.5">P3.0</text>
<text x="155" y="69.2">VPAI</text>
<text x="226.7" y="69.2">P1.7</text>
<text x="155" y="76.7">BG</text>
<text x="155" y="72.9">VPAO</text>
<text x="226.7" y="76.7">P1.5/TTCLK</text>
<text x="226.7" y="72.9">P1.6</text>
<text x="155" y="80.4">RSSI</text>
<text x="226.7" y="80.4">P1.4/TTDIO</text>
<text x="155" y="84.1">VDD_A</text>
<text x="155" y="87.8">RFI</text>
<text x="226.7" y="87.8">P1.2/GIO2</text>
<text x="226.7" y="84.1">P1.3/CKO</text>
<text x="267.2" y="88.8">GND</text>
<text x="155" y="91.6">RFO</text>
<text x="155" y="95.3">VDD_V</text>
<text x="226.7" y="95.3">P1.0</text>
<text x="226.7" y="91.6">P1.1</text>
<text x="226.7" y="99.1">P0.7/GIO1</text>
<text x="267.2" y="100">GND</text>
<text x="72.2" y="102.7">GND</text>
<text x="88.9" y="102.7">GND</text>
<text x="147.3" y="106.5">VDDP</text>
<text x="128" y="109.3">VPAO</text>
<text x="161.1" y="112.1">VDDP</text>
<text x="172.7" y="114">VDD_P</text>
<text x="181.6" y="118.1" transform="rotate(-90 181.6 118.1)">XO</text>
<text x="185.3" y="118.1" transform="rotate(-90 185.3 118.1)">XI</text>
<text x="189" y="118.1" transform="rotate(-90 189 118.1)">P0.0</text>
<text x="192.7" y="118.1" transform="rotate(-90 192.7 118.1)">P0.1</text>
<text x="196.5" y="118.1" transform="rotate(-90 196.5 118.1)">P0.2</text>
<text x="200.2" y="118.1" transform="rotate(-90 200.2 118.1)">P0.3</text>
<text x="207.6" y="117.1" transform="rotate(-90 207.6 117.1)">SCL</text>
<text x="211.4" y="117.1" transform="rotate(-90 211.4 117.1)">SDA</text>
<text x="203.9" y="127.4" transform="rotate(-90 203.9 127.4)">P0.4/DEBUG_EN</text>
<text x="37.5" y="149.4">SDA</text>
<text x="37.5" y="147.5">+12V</text>
<text x="37.5" y="145.6">REGI</text>
<text x="196" y="149.4">REGI</text>
<text x="37.5" y="151.2">SCL</text>
<text x="37.5" y="154.9">P0.4/DEBUG_EN</text>
<text x="37.5" y="153.1">GND</text>
<text x="184.8" y="153.1">REGI</text>
<text x="184.8" y="160.5">SCL</text>
<text x="36.6" y="166.1">P1.5/TTCLK</text>
<text x="36.6" y="164.3">P1.4/TTDIO</text>
<text x="36.6" y="168">P3.0</text>
<text x="146.4" y="165.2">GND</text>
<text x="184.8" y="164.3">SDA</text>
<text x="36.6" y="169.8">P3.1</text>
<text x="196" y="177.3">REGI</text>
</g>
<g font-size="1.7" fill="#0e0e0e">
<text x="223.9" y="17">C30</text>
<text x="60.9" y="19.9">U3</text>
<text x="60.9" y="21.7">LP3995-33B3F</text>
<text x="28.4" y="29.9">BT1</text>
<text x="47.8" y="27.1">C35</text>
<text x="47.8" y="29">2.2uF</text>
<text x="85.1" y="27.1">C36</text>
<text x="85.1" y="29">2.2uF</text>
<text x="148.1" y="26.4">R2</text>
<text x="178" y="30">C2</text>
<text x="223.9" y="24.5">C31</text>
<text x="28.4" y="31.8">Battery</text>
<text x="140.1" y="32.9">RESETN</text>
<text x="182" y="35.7">R6</text>
<text x="223.9" y="32">C32</text>
<text x="137.3" y="36.6">TEST POINT</text>
<text x="147.8" y="38.9">C15</text>
<text x="223.9" y="39.4">C33</text>
<text x="173.6" y="43.1">C23</text>
<text x="148.4" y="58.1">C22</text>
<text x="159.6" y="57.9">C1</text>
<text x="227.1" y="56.2">U1</text>
<text x="143.6" y="63.5">R5</text>
<text x="148.8" y="66">C5</text>
<text x="147.7" y="73">C17</text>
<text x="133.6" y="82.3">L1</text>
<text x="146" y="78.5">C12</text>
<text x="147.8" y="82">C18</text>
<text x="64.6" y="88.6">J1</text>
<text x="127.7" y="85.9">C13</text>
<text x="142.9" y="89.7">C3</text>
<text x="145.7" y="86">C16</text>
<text x="236.1" y="84.1">GIO2</text>
<text x="242.4" y="87.1">R12</text>
<text x="80.1" y="90.6">L5</text>
<text x="102.5" y="90.6">L4</text>
<text x="114" y="90.8">L3</text>
<text x="130.7" y="93.7">C14</text>
<text x="232.3" y="90.6">TEST POINT</text>
<text x="74.5" y="96.9">C39</text>
<text x="91.3" y="96.9">C38</text>
<text x="100.6" y="96.9">C19</text>
<text x="108" y="97.4">C20</text>
<text x="119.2" y="97.4">C8</text>
<text x="135.3" y="100.9">C11</text>
<text x="141.9" y="96.2">L2</text>
<text x="147.2" y="100.8">C6</text>
<text x="154.6" y="99.1">R4</text>
<text x="242.4" y="98.3">R13</text>
<text x="137.1" y="108.4">R3</text>
<text x="150.5" y="111.1">C21</text>
<text x="135.7" y="114.9">C9</text>
<text x="159.8" y="117.6">C10</text>
<text x="165.9" y="116.5">R1</text>
<text x="182.9" y="120.5">Y1</text>
<text x="27.3" y="143.8">J2</text>
<text x="159.6" y="149.4">U2</text>
<text x="198.6" y="154.8">R10</text>
<text x="27.3" y="158.7">CON/10P 2.0</text>
<text x="27.3" y="162.4">J3</text>
<text x="198.6" y="167.8">R11</text>
<text x="27.3" y="173.6">CON/P4 2.0</text>
<text x="159.6" y="169.8">ATSHA204A</text>
</g>
</svg>
